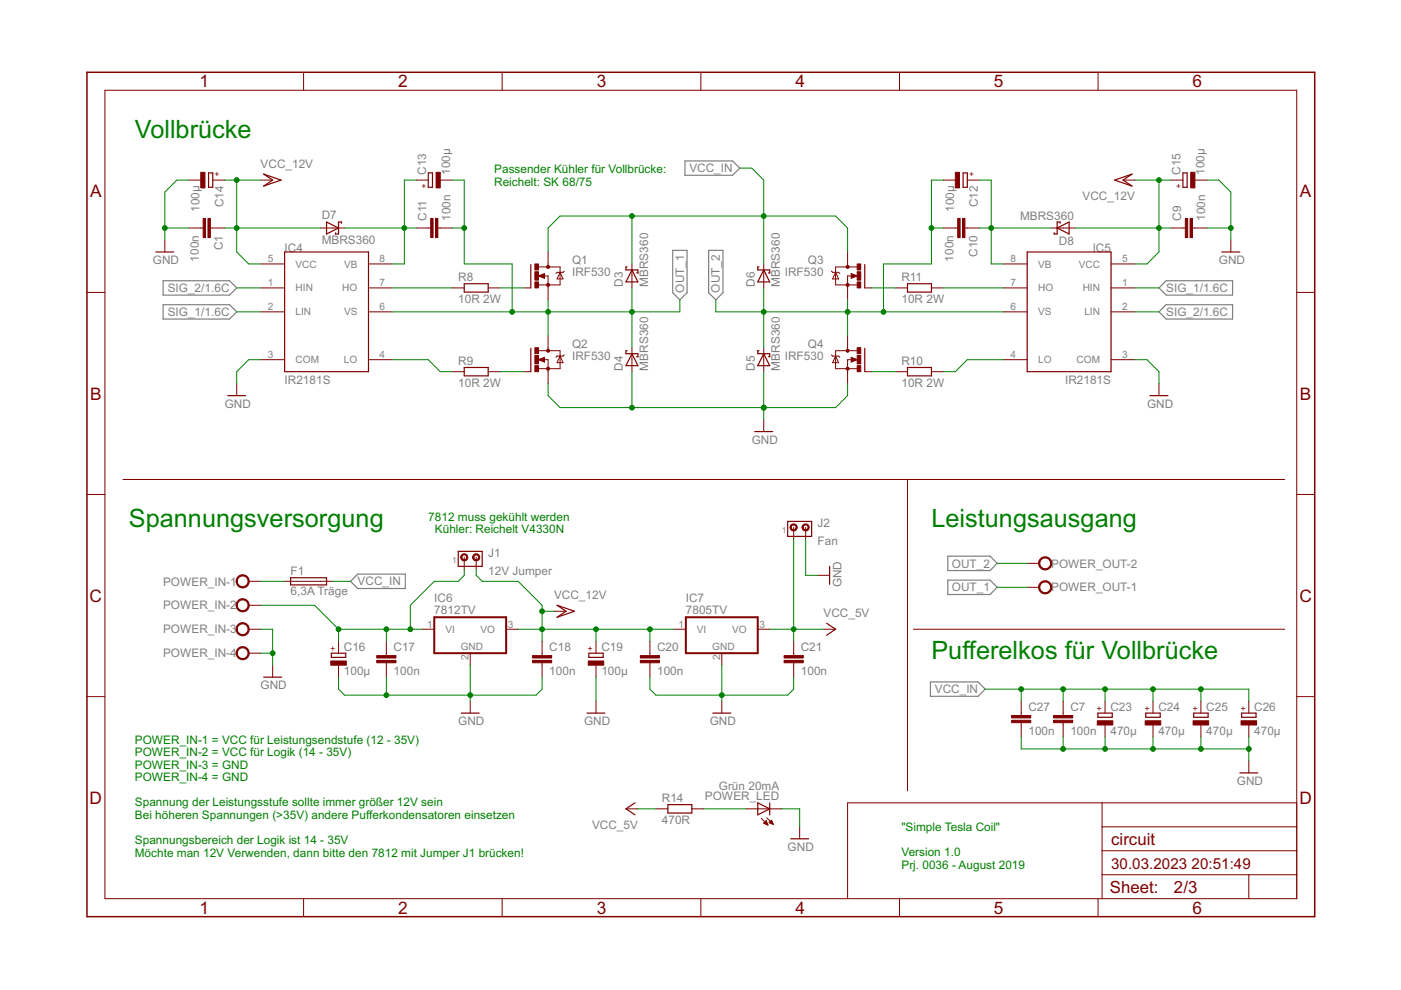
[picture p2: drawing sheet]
<svg xmlns="http://www.w3.org/2000/svg" width="297mm" height="210mm" viewBox="0 0 297 210" stroke-linecap="round" stroke-linejoin="round" font-family="sans-serif">
<path d="M145.2 34.1h10.1l1.5 1.5-1.5 1.6h-10.1zM34.6 59.5h14.1l1.5 1.5-1.5 1.6h-14.1zM142.6 53.1h3.1v9l-1.6 1.5-1.5-1.5zM150.2 53.1h3.1v9l-1.5 1.5-1.6-1.5zM34.6 64.6h14.1l1.5 1.5-1.5 1.5h-14.1zM245.7 66.1l1.5-1.5h14.1v3h-14.1zM245.7 61l1.5-1.5h14.1v3.1h-14.1zM201 117.9h8.9l1.5 1.5-1.5 1.6h-8.9zM74.3 123.3l1.5-1.6h10.1v3.1h-10.1zM201 123h8.9l1.5 1.5-1.5 1.5h-8.9zM197.3 144.6h10.1l1.5 1.5-1.5 1.5h-10.1z" fill="none" stroke="#808080" stroke-width=".25"/>
<g fill="none" stroke="#800000" stroke-width=".21">
<path d="M22.2 19.1h252.7v171.4h-252.7zM64.4 15.3v3.8M106.5 15.3v3.8M148.6 15.3v3.8M190.7 15.3v3.8M232.8 15.3v3.8M40 38.2h2.6M45.1 38.2h2.5M55.3 38.2h2.5M88.3 38.2h2.5M93.3 38.2h2.6M200 38.2h2.5"/>
<path d="M205.1 38.2h2.5M238.1 38.2h2.5M248.3 38.2h2.5M253.3 38.2h2.6M34.9 50.9v2.5M40 48.3h3.1M44.6 48.3h3M55.3 56h5M68 48.3h5M78.1 56h5.1M88.3 48.3h3M92.8 48.3h3.1"/>
<path d="M114.2 58.5l1.2-.5v1zM114.2 56.6h4.5v3.8h-4.5M115.3 58.5h.9v5.1M116.2 53.4v3.2M118.7 57.7l.7 1.4h-1.3zM119.6 57.5l-.2 .2h-1.3l-.2 .3M134 56v5M161.9 56v5M176.3 57.5l.2 .2h1.3l.3 .3M177.2 57.7l.6 1.4h-1.3zM179.7 53.4v3.2M180.5 58l1.2 .5-1.2 .5z"/>
<path d="M180.6 58.5h-.9v5.1M181.7 56.6h-4.5v3.8h4.5M200 48.3h3.1M204.6 48.3h3M212.7 56h5.1M222.9 48.3h5M235.6 56h5M248.3 48.3h3M252.8 48.3h3.1M261 50.9v2.5M18.4 62h3.8M55.3 61h5"/>
<path d="M55.3 76.3h5M55.3 66.1h5M78.1 61h5.1M78.1 76.3h5.1M78.1 66.1h5.1M95.9 61h2.5M95.9 78.8h2.5M103.5 61h2.5M103.5 78.8h2.5M111.1 61h1.4M111.1 78.8h1.4M114.2 76.3l1.2-.5v1z"/>
<path d="M114.2 74.4h4.5v3.8h-4.5M115.3 76.3h.9v5M116.2 71.2v3.2M118.7 75.5l.7 1.4h-1.3zM119.6 75.2l-.2 .3h-1.3l-.2 .3M134 73.7v5.1M161.9 73.7v5.1M176.3 75.2l.2 .3h1.3l.3 .3M177.2 75.5l.6 1.4h-1.3zM179.7 71.2v3.2M180.5 75.8l1.2 .5-1.2 .5zM180.6 76.3h-.9v5"/>
<path d="M181.7 74.4h-4.5v3.8h4.5M183.3 61h1.5M183.3 78.8h1.5M189.9 61h2.5M189.9 78.8h2.5M197.5 61h2.5M197.5 78.8h2.5M212.7 61h5.1M212.7 76.3h5.1M212.7 66.1h5.1M235.6 61h5M235.6 76.3h5"/>
<path d="M235.6 66.1h5M274.9 62h3.8M50.2 81.3v2.6M161.9 89v2.5M245.7 81.3v2.6M18.4 104.8h3.8M26.1 101.7h246.3M98.4 118.2v2.5M101 118.2v2.5M168.3 111.8v2.6M170.8 111.8v2.6M192.4 101.7v66"/>
<path d="M217.8 119.4h2.5M274.9 104.8h3.8M52.7 133.4h2.6M52.7 123.3h2.6M52.7 128.3h2.6M52.7 138.5h2.6M60.3 123.3h10.2M71.8 136v2.5M81.9 136v3M89.5 133.4h2.6M99.7 138.5v2.5M107.3 133.4h2.6"/>
<path d="M114.9 136v3M117.5 129.6h2.5M126.4 136v2.5M137.8 136v3M142.9 133.4h2.5M153 138.5v2.5M160.7 133.4h2.5M168.3 136v3M173.4 122h2.5M174.6 133.4h2.6M193.7 133.4h78.7M217.8 124.5h2.5"/>
<path d="M18.4 147.7h3.8M57.8 141v2.6M71.8 141v2.6M81.9 140.5v3.1M99.7 148.7v2.5M114.9 140.5v3.1M126.4 141v2.6M126.4 148.7v2.5M137.8 140.5v3.1M153 148.7v2.5M168.3 140.5v3.1M216.5 148.7v3"/>
<path d="M216.5 153.2v3.1M225.4 148.7v3M225.4 153.2v3.1M234.3 148.7v2.5M234.3 153.7v2.6M244.5 148.7v2.5M244.5 153.7v2.6M254.6 148.7v2.5M254.6 153.7v2.6M264.8 148.7v2.5M264.8 153.7v2.6M274.9 147.7h3.8"/>
<path d="M132.7 171.5h2.6M139.1 171.5h2.5M146.7 171.5h2.5M158.1 171.5h7.6M161.4 173.5l1.4 1.4M161.9 174.5l.5-.5 .4 .9zM162 174.6h.7M162 174.5h.6M162.1 174.3h.5M162.3 174.7h.4M162.3 174.2h.2M162.4 174.1h.1"/>
<path d="M162.5 174.8h.3M162.6 173.4l1.4 1.4M163.1 174.4l.5-.5 .4 .9zM163.1 174.5h.7M163.2 174.3h.5M163.3 174.2h.4M163.4 174.1h.2M163.4 174.6h.5M163.5 174h.1M163.7 174.7h.2M169.5 175.3v2.5M233.7 170.2v20.3"/>
<path d="M233.7 175.3h41.2M264.8 161.3v2.6M274.9 170.2h-95.2v20.3M64.4 190.5v3.9M106.5 190.5v3.9M148.6 190.5v3.9M190.7 190.5v3.9M232.8 190.5v3.9M233.7 185.5h41.2M233.7 180.4h41.2M264.8 185.5v5"/>
</g>
<g fill="none" stroke="#800000" stroke-width=".25">
<path d="M44.2 36.7h.9v3h-.9zM55.9 36.9l3.7 1.3-3.7 1.3 1.9-1.3zM90.8 36.7h.9v3h-.9zM204.2 36.7h.9v3h-.9zM236.3 38.2l3.7-1.3-1.9 1.3 1.9 1.3zM250.8 36.7h.9v3h-.9zM33 53.4h3.9M60.3 53.4h17.8v25.4h-17.8zM69.2 47.1l2.6 1.2-2.6 1.3zM72.4 47.3v-.2h-.6v2.5h-.7v-.2M112.5 56.1v4.9M133 56.6h-.3v.6h2.6v.7h-.3"/>
<path d="M134 57.2l1.3 2.6h-2.6zM160.9 56.6h-.2v.6h2.5v.7h-.3M161.9 57.2l1.3 2.6h-2.5zM183.3 56.1v4.9M217.8 53.4h17.8v25.4h-17.8zM224.1 48.3l2.6-1.2v2.5zM224.8 47.3v-.2h-.7v2.5h-.6v-.2M259.1 53.4h3.8M98.4 60.2h5.1v1.7h-5.1zM98.4 77.9h5.1v1.8h-5.1zM112.5 73.9v4.9M133 74.4h-.3v.6h2.6v.6h-.3"/>
<path d="M134 75l1.3 2.5h-2.6zM160.9 74.4h-.2v.6h2.5v.6h-.3M161.9 75l1.3 2.5h-2.5zM183.3 73.9v4.9M192.4 60.2h5.1v1.7h-5.1zM192.4 77.9h5.1v1.8h-5.1zM48.3 83.9h3.8M160 91.5h3.8M243.8 83.9h3.8M97.2 116.9h5v3.2h-5zM167 110.6h5.1v3.1h-5.1zM61.6 122.5h7.6v1.5h-7.6z"/>
<path d="M70.3 138.5h3v.9h-3zM118.1 128.3l3.7 1.3-3.7 1.3 1.9-1.3zM124.8 138.5h3.1v.9h-3.1zM175.3 132.1l1.9 1.3-1.9 1.3M175.9 120.1v3.8M55.9 143.6h3.8M97.8 151.2h3.8M124.5 151.2h3.8M151.1 151.2h3.8M232.8 151.2h3v.9h-3zM242.9 151.2h3.1v.9h-3.1zM253.1 151.2h3v.9h-3z"/>
<path d="M263.2 151.2h3.1v.9h-3.1zM134.6 170.2l-1.9 1.3 1.9 1.3M141.6 170.6h5.1v1.8h-5.1zM160.7 170.2l2.5 1.3-2.5 1.3zM163.2 170.2v2.6M167.6 177.8h3.8M262.9 163.9h3.8"/>
</g>
<path d="M18.4 15.3h260.3v179.1h-260.3zM115.3 58.3l-.9 .2 .9 .3v-.3h-.2M180.6 58.3l.9 .2-.9 .3v-.3h.2M115.3 76l-.9 .3 .9 .2v-.2h-.2M180.6 76l.9 .3-.9 .2v-.2h.2" fill="none" stroke="#800000" stroke-width=".32"/>
<g fill="#800000" stroke="#800000" stroke-width=".21">
<path d="M50.4 122.3a1.39 1.39 0 0 1 2.2 .2 1.39 1.39 0 0 1-.8 2.1 1.39 1.39 0 0 1-1.7-1.3h.2a1.14 1.14 0 0 1 1.7-1 1.14 1.14 0 0 1 .1 1.9 1.14 1.14 0 0 1-1.8-.7v-.2h-.2z" fill-rule="evenodd"/>
<path d="M50.4 127.4a1.39 1.39 0 0 1 2.2 .2 1.39 1.39 0 0 1-.8 2.1 1.39 1.39 0 0 1-1.7-1.4h.2a1.14 1.14 0 0 1 1.7-.9 1.14 1.14 0 0 1 .1 1.9 1.14 1.14 0 0 1-1.8-.7v-.3h-.2z" fill-rule="evenodd"/>
<path d="M50.4 132.5a1.39 1.39 0 0 1 2.2 .2 1.39 1.39 0 0 1-.8 2.1 1.39 1.39 0 0 1-1.7-1.4h.2a1.14 1.14 0 0 1 1.7-.9 1.14 1.14 0 0 1 .1 1.9 1.14 1.14 0 0 1-1.8-.7v-.3h-.2z" fill-rule="evenodd"/>
<path d="M50.4 137.5a1.39 1.39 0 0 1 2.2 .3 1.39 1.39 0 0 1-.8 2 1.39 1.39 0 0 1-1.7-1.3h.2a1.14 1.14 0 0 1 1.7-1 1.14 1.14 0 0 1 .1 2 1.14 1.14 0 0 1-1.8-.7v-.3h-.2z" fill-rule="evenodd"/>
<path d="M97.9 117.7a.76 .76 0 0 1 1.2 .1 .76 .76 0 0 1-.5 1.1 .76 .76 0 0 1-.9-.7h.2a.51 .51 0 0 1 .7-.5 .51 .51 0 0 1 .2 .8 .51 .51 0 0 1-.8-.2l-.1-.1h-.2z" fill-rule="evenodd"/>
<path d="M100.4 117.7a.76 .76 0 0 1 1.2 .1 .76 .76 0 0 1-.4 1.1 .76 .76 0 0 1-1-.7h.3a.51 .51 0 0 1 .6-.5 .51 .51 0 0 1 .2 .8 .51 .51 0 0 1-.8-.2v-.1h-.3z" fill-rule="evenodd"/>
<path d="M220.6 123.6a1.4 1.4 0 0 1 2.2 .2 1.4 1.4 0 0 1-.8 2.1 1.4 1.4 0 0 1-1.8-1.4h.3a1.15 1.15 0 0 1 1.6-1.1 1.15 1.15 0 0 1 .2 2 1.15 1.15 0 0 1-1.8-.6v-.3h-.3z" fill-rule="evenodd"/>
<path d="M220.6 118.5a1.4 1.4 0 0 1 2.2 .2 1.4 1.4 0 0 1-.8 2.1 1.4 1.4 0 0 1-1.8-1.4h.3a1.15 1.15 0 0 1 1.6-1 1.15 1.15 0 0 1 .2 1.9 1.15 1.15 0 0 1-1.8-.6v-.3h-.3z" fill-rule="evenodd"/>
<path d="M167.7 111.3a.76 .76 0 0 1 1.2 .1 .76 .76 0 0 1-.4 1.1 .76 .76 0 0 1-1-.7h.3a.51 .51 0 0 1 .7-.4 .51 .51 0 0 1 .1 .8 .51 .51 0 0 1-.8-.2v-.2h-.3z" fill-rule="evenodd"/>
<path d="M170.2 111.3a.76 .76 0 0 1 1.2 .1 .76 .76 0 0 1-.4 1.1 .76 .76 0 0 1-.9-.7h.2a.51 .51 0 0 1 .7-.4 .51 .51 0 0 1 .1 .8 .51 .51 0 0 1-.8-.2v-.2h-.2z" fill-rule="evenodd"/>
<circle cx="116.2" cy="60.4" r=".33"/>
<circle cx="116.2" cy="56.6" r=".33"/>
<circle cx="116.2" cy="78.2" r=".32"/>
<circle cx="116.2" cy="74.4" r=".32"/>
<circle cx="179.7" cy="60.4" r=".33"/>
<circle cx="179.7" cy="56.6" r=".33"/>
<circle cx="179.7" cy="78.2" r=".33"/>
<circle cx="179.7" cy="74.4" r=".33"/>
</g>
<g fill="#800000" stroke="#800000" stroke-width=".21">
<path d="M113.4 59.8h.8v1.2h-.8z"/>
<path d="M113.4 56h.8v1.2h-.8z"/>
<path d="M113.4 57.6h.8v1.8h-.8z"/>
<path d="M113.4 77.5h.8v1.3h-.8z"/>
<path d="M113.4 73.7h.8v1.3h-.8z"/>
<path d="M113.4 75.4h.8v1.8h-.8z"/>
<path d="M181.7 59.8h.8v1.2h-.8z"/>
<path d="M181.7 56h.8v1.2h-.8z"/>
<path d="M181.7 57.6h.8v1.8h-.8z"/>
<path d="M181.7 77.5h.8v1.3h-.8z"/>
<path d="M181.7 73.7h.8v1.3h-.8z"/>
<path d="M181.7 75.4h.8v1.8h-.8z"/>
<path d="M43.1 46.3h.5v4.1h-.5z"/>
<path d="M44.1 46.3h.5v4.1h-.5z"/>
<path d="M252.3 46.3h.5v4.1h-.5z"/>
<path d="M251.3 46.3h.5v4.1h-.5z"/>
<path d="M203.1 46.3h.5v4.1h-.5z"/>
<path d="M204.1 46.3h.5v4.1h-.5z"/>
<path d="M92.3 46.3h.5v4.1h-.5z"/>
<path d="M91.3 46.3h.5v4.1h-.5z"/>
<path d="M202.5 36.5h.9v3.3h-.9z"/>
<path d="M92.5 36.5h.8v3.3h-.8z"/>
<path d="M42.6 36.5h.9v3.3h-.9z"/>
<path d="M252.5 36.5h.8v3.3h-.8z"/>
<path d="M70.1 140.1h3.3v.9h-3.3z"/>
<path d="M79.9 140h4v.5h-4z"/>
<path d="M79.9 139h4v.5h-4z"/>
<path d="M112.9 140h4.1v.5h-4.1z"/>
<path d="M112.9 139h4.1v.5h-4.1z"/>
<path d="M124.7 140.1h3.3v.9h-3.3z"/>
<path d="M135.8 140h4v.5h-4z"/>
<path d="M135.8 139h4v.5h-4z"/>
<path d="M166.2 140h4.1v.5h-4.1z"/>
<path d="M166.2 139h4.1v.5h-4.1z"/>
<path d="M232.6 152.8h3.3v.9h-3.3z"/>
<path d="M242.8 152.8h3.3v.9h-3.3z"/>
<path d="M253 152.8h3.3v.9h-3.3z"/>
<path d="M263.1 152.8h3.3v.9h-3.3z"/>
<path d="M223.4 152.7h4v.5h-4z"/>
<path d="M223.4 151.7h4v.5h-4z"/>
<path d="M214.5 152.7h4v.5h-4z"/>
<path d="M214.5 151.7h4v.5h-4z"/>
</g>
<path d="M92.1 130.9h15.2v7.6h-15.2zM145.4 130.9h15.3v7.6h-15.3z" fill="none" stroke="#800000" stroke-width=".42"/>
<g fill="none" stroke="#008000" stroke-width=".21">
<path d="M40 38.2h-2.5l-2.6 2.5v10.2M47.6 38.2h7.7M50.2 38.2v15.2l2.5 2.6h2.6M88.3 38.2h-2.6v17.8h-2.5M95.9 38.2h2.5v17.8h10.2v10.1M156.8 35.6h2.6l2.5 2.6v17.8M200 38.2h-2.5v17.8h-10.2v10.1M207.6 38.2h2.6v17.8h2.5M240.6 38.2h7.7M245.7 38.2v15.2l-2.5 2.6h-2.6M255.9 38.2h2.5l2.6 2.5v10.2M34.9 48.3h5.1"/>
<path d="M47.6 48.3h20.4M73 48.3h15.3M95.9 48.3h2.5M116.2 53.4v-5.1l2.5-2.5h58.5l2.5 2.5v5.1M134 45.8v10.2M197.5 48.3h2.5M207.6 48.3h15.3M227.9 48.3h20.4M255.9 48.3h5.1M50.2 61h5.1M50.2 66.1h5.1M55.3 76.3h-2.6l-2.5 2.5v2.5"/>
<path d="M83.2 61h12.7M83.2 76.3h7.6l2.5 2.5h2.6M106 61h5.1M106 78.8h5.1M116.2 63.6v7.6M134 61v12.7M134 78.8v7.6M144.1 63.6v2.5h-60.9M151.8 63.6v2.5h60.9M161.9 61v12.7M161.9 78.8v10.2M179.7 63.6v7.6"/>
<path d="M184.8 61h5.1M184.8 78.8h5.1M200 61h12.7M212.7 76.3h-7.6l-2.6 2.5h-2.5M240.6 61h5.1M240.6 76.3h2.6l2.5 2.5v2.5M240.6 66.1h5.1M116.2 81.3v2.6l2.5 2.5h58.5l2.5-2.5v-2.6M168.3 114.4v21.6M170.8 114.4v7.6h2.6M211.4 119.4h6.4M55.3 133.4h2.5v7.6"/>
<path d="M55.3 138.5h2.5M55.3 123.3h5M55.3 128.3h11.4l5.1 5.1M70.5 123.3h3.8M71.8 133.4h17.7M71.8 133.4v2.6M81.9 133.4v2.6M98.4 120.7v1.3l-1.2 1.3h-5.1l-5.1 5v5.1M101 120.7v1.3l1.2 1.3h7.7l5 5v7.7M109.9 133.4h33M114.9 129.6h2.6M126.4 133.4v2.6"/>
<path d="M137.8 133.4v2.6M163.2 133.4h11.4M211.4 124.5h6.4M71.8 143.6v2.5l1.2 1.3h40.7l1.2-1.3v-2.5M81.9 143.6v3.8M99.7 141v7.7M126.4 143.6v5.1M137.8 143.6v2.5l1.3 1.3h27.9l1.3-1.3v-2.5M153 141v7.7M208.9 146.1h55.9v2.6M216.5 156.3v2.5h48.3M216.5 146.1v2.6"/>
<path d="M225.4 146.1v2.6M225.4 156.3v2.5M234.3 146.1v2.6M234.3 156.3v2.5M244.5 146.1v2.6M244.5 156.3v2.5M254.6 146.1v2.6M254.6 156.3v2.5M264.8 156.3v5M135.3 171.5h3.8M149.2 171.5h8.9M165.7 171.5h3.8v3.8"/>
</g>
<g fill="#008000" stroke="#008000" stroke-width=".21">
<circle cx="161.9" cy="66.1" r=".51"/>
<circle cx="179.7" cy="66.1" r=".51"/>
<circle cx="187.3" cy="66.1" r=".51"/>
<circle cx="197.5" cy="48.3" r=".51"/>
<circle cx="161.9" cy="86.4" r=".51"/>
<circle cx="134" cy="86.4" r=".51"/>
<circle cx="34.9" cy="48.3" r=".51"/>
<circle cx="261" cy="48.3" r=".51"/>
<circle cx="57.8" cy="138.5" r=".51"/>
<circle cx="81.9" cy="147.4" r=".51"/>
<circle cx="99.7" cy="147.4" r=".51"/>
<circle cx="153" cy="147.4" r=".51"/>
<circle cx="244.5" cy="158.8" r=".51"/>
<circle cx="254.6" cy="158.8" r=".51"/>
<circle cx="264.8" cy="158.8" r=".51"/>
<circle cx="225.4" cy="158.8" r=".51"/>
<circle cx="234.3" cy="158.8" r=".51"/>
<circle cx="134" cy="45.8" r=".51"/>
<circle cx="161.9" cy="45.8" r=".51"/>
<circle cx="234.3" cy="146.1" r=".51"/>
<circle cx="244.5" cy="146.1" r=".51"/>
<circle cx="254.6" cy="146.1" r=".51"/>
<circle cx="225.4" cy="146.1" r=".51"/>
<circle cx="216.5" cy="146.1" r=".51"/>
<circle cx="134" cy="66.1" r=".51"/>
<circle cx="116.2" cy="66.1" r=".51"/>
<circle cx="108.6" cy="66.1" r=".51"/>
<circle cx="98.4" cy="48.3" r=".51"/>
<circle cx="85.7" cy="48.3" r=".51"/>
<circle cx="50.2" cy="48.3" r=".51"/>
<circle cx="50.2" cy="38.2" r=".51"/>
<circle cx="245.7" cy="48.3" r=".51"/>
<circle cx="245.7" cy="38.2" r=".51"/>
<circle cx="114.9" cy="133.4" r=".51"/>
<circle cx="126.4" cy="133.4" r=".51"/>
<circle cx="137.8" cy="133.4" r=".51"/>
<circle cx="114.9" cy="129.6" r=".51"/>
<circle cx="168.3" cy="133.4" r=".51"/>
<circle cx="71.8" cy="133.4" r=".51"/>
<circle cx="81.9" cy="133.4" r=".51"/>
<circle cx="87" cy="133.4" r=".51"/>
<circle cx="210.2" cy="48.3" r=".51"/>
</g>
<g font-size="6" fill="#008000">
<text x="28.6" y="29.3">Vollbrücke</text>
<text x="27.3" y="111.8">Spannungsversorgung</text>
<text x="197.5" y="111.8">Leistungsausgang</text>
<text x="197.5" y="139.8">Pufferelkos für Vollbrücke</text>
</g>
<g font-size="4.1" fill="#800000">
<text x="42.3" y="18.5">1</text>
<text x="84.4" y="18.5">2</text>
<text x="126.5" y="18.5">3</text>
<text x="168.6" y="18.5">4</text>
<text x="210.7" y="18.5">5</text>
<text x="252.9" y="18.5">6</text>
<text x="19.1" y="41.9">A</text>
<text x="275.6" y="41.9">A</text>
<text x="19.1" y="84.7">B</text>
<text x="275.6" y="84.7">B</text>
<text x="19" y="127.6">C</text>
<text x="275.5" y="127.6">C</text>
<text x="19" y="170.4">D</text>
<text x="275.5" y="170.4">D</text>
<text x="42.3" y="193.7">1</text>
<text x="84.4" y="193.7">2</text>
<text x="126.5" y="193.7">3</text>
<text x="168.6" y="193.7">4</text>
<text x="210.7" y="193.7">5</text>
<text x="252.9" y="193.7">6</text>
</g>
<g font-size="4" fill="#800000">
<text x="235.6" y="179.1">circuit</text>
<text x="235.3" y="189.4">Sheet:</text>
<text x="248.9" y="189.3">2/3</text>
</g>
<g font-size="3.6" fill="#800000">
<text x="235.6" y="184.2">30.03.2023</text>
<text x="252.6" y="184.2">20:51:49</text>
</g>
<g font-size="2.8" fill="#808080">
<text x="55.3" y="35.6">VCC_12V</text>
<text x="90.3" y="37" transform="rotate(-90 90.3 37)">C13</text>
<text x="95.4" y="37" transform="rotate(-90 95.4 37)">100µ</text>
<text x="146.2" y="36.5">VCC_IN</text>
<text x="250.3" y="37" transform="rotate(-90 250.3 37)">C15</text>
<text x="255.4" y="37" transform="rotate(-90 255.4 37)">100µ</text>
<text x="42.3" y="45" transform="rotate(-90 42.3 45)">100µ</text>
<text x="47.4" y="43.9" transform="rotate(-90 47.4 43.9)">C14</text>
<text x="68.2" y="46.4">D7</text>
<text x="90.4" y="46.8" transform="rotate(-90 90.4 46.8)">C11</text>
<text x="95.5" y="46.8" transform="rotate(-90 95.5 46.8)">100n</text>
<text x="202.3" y="45" transform="rotate(-90 202.3 45)">100µ</text>
<text x="207.4" y="43.9" transform="rotate(-90 207.4 43.9)">C12</text>
<text x="216.3" y="46.7">MBRS360</text>
<text x="229.5" y="42.5">VCC_12V</text>
<text x="250.4" y="46.8" transform="rotate(-90 250.4 46.8)">C9</text>
<text x="255.5" y="46.8" transform="rotate(-90 255.5 46.8)">100n</text>
<text x="47.3" y="53.1" transform="rotate(-90 47.3 53.1)">C1</text>
<text x="60.3" y="53.4">IC4</text>
<text x="68.2" y="51.8">MBRS360</text>
<text x="224.5" y="52">D8</text>
<text x="231.7" y="53.4">IC5</text>
<text x="32.4" y="56">GND</text>
<text x="42.2" y="55.5" transform="rotate(-90 42.2 55.5)">100n</text>
<text x="97.2" y="59.5">R8</text>
<text x="121.3" y="58.5">IRF530</text>
<text x="121.3" y="56">Q1</text>
<text x="166.4" y="58.5">IRF530</text>
<text x="171.3" y="56">Q3</text>
<text x="191.1" y="59.5">R11</text>
<text x="202.2" y="55.5" transform="rotate(-90 202.2 55.5)">100n</text>
<text x="207.3" y="54.5" transform="rotate(-90 207.3 54.5)">C10</text>
<text x="258.4" y="56">GND</text>
<text x="35.6" y="61.9">SIG_2/1.6C</text>
<text x="97.2" y="64.3">10R 2W</text>
<text x="132.1" y="60.8" transform="rotate(-90 132.1 60.8)">D3</text>
<text x="137.4" y="60.8" transform="rotate(-90 137.4 60.8)">MBRS360</text>
<text x="145" y="62.1" transform="rotate(-90 145 62.1)">OUT_1</text>
<text x="152.7" y="62.1" transform="rotate(-90 152.7 62.1)">OUT_2</text>
<text x="160" y="60.8" transform="rotate(-90 160 60.8)">D6</text>
<text x="165.3" y="60.8" transform="rotate(-90 165.3 60.8)">MBRS360</text>
<text x="191.1" y="64.3">10R 2W</text>
<text x="247.2" y="61.9">SIG_1/1.6C</text>
<text x="35.6" y="67">SIG_1/1.6C</text>
<text x="247.2" y="67">SIG_2/1.6C</text>
<text x="97.2" y="77.3">R9</text>
<text x="121.3" y="76.3">IRF530</text>
<text x="121.3" y="73.7">Q2</text>
<text x="166.4" y="76.3">IRF530</text>
<text x="171.3" y="73.7">Q4</text>
<text x="191.1" y="77.3">R10</text>
<text x="60.3" y="81.4">IR2181S</text>
<text x="97.2" y="82.1">10R 2W</text>
<text x="132.1" y="78.6" transform="rotate(-90 132.1 78.6)">D4</text>
<text x="137.4" y="78.6" transform="rotate(-90 137.4 78.6)">MBRS360</text>
<text x="160" y="78.6" transform="rotate(-90 160 78.6)">D5</text>
<text x="165.3" y="78.6" transform="rotate(-90 165.3 78.6)">MBRS360</text>
<text x="191.1" y="82.1">10R 2W</text>
<text x="225.8" y="81.4">IR2181S</text>
<text x="47.6" y="86.4">GND</text>
<text x="243.2" y="86.4">GND</text>
<text x="159.4" y="94">GND</text>
<text x="173.3" y="111.8">J2</text>
<text x="103.5" y="118.2">J1</text>
<text x="173.3" y="115.6">Fan</text>
<text x="34.6" y="124.1">POWER_IN-1</text>
<text x="61.6" y="121.9">F1</text>
<text x="75.8" y="124.1">VCC_IN</text>
<text x="103.5" y="122">12V Jumper</text>
<text x="178.4" y="124.5" transform="rotate(-90 178.4 124.5)">GND</text>
<text x="201.8" y="120.3">OUT_2</text>
<text x="201.8" y="125.4">OUT_1</text>
<text x="222.9" y="125.4">POWER_OUT-1</text>
<text x="222.9" y="120.3">POWER_OUT-2</text>
<text x="34.6" y="129.2">POWER_IN-2</text>
<text x="61.6" y="126.2">6,3A Träge</text>
<text x="92.1" y="130.2">7812TV</text>
<text x="92.1" y="127.7">IC6</text>
<text x="117.5" y="127.1">VCC_12V</text>
<text x="145.4" y="130.2">7805TV</text>
<text x="145.4" y="127.7">IC7</text>
<text x="174.6" y="130.9">VCC_5V</text>
<text x="34.6" y="134.3">POWER_IN-3</text>
<text x="34.6" y="139.4">POWER_IN-4</text>
<text x="72.9" y="143.1">100µ</text>
<text x="72.9" y="138">C16</text>
<text x="83.4" y="143.2">100n</text>
<text x="83.4" y="138.1">C17</text>
<text x="116.5" y="143.2">100n</text>
<text x="116.5" y="138.1">C18</text>
<text x="127.5" y="143.1">100µ</text>
<text x="127.5" y="138">C19</text>
<text x="139.3" y="143.2">100n</text>
<text x="139.3" y="138.1">C20</text>
<text x="169.8" y="143.2">100n</text>
<text x="169.8" y="138.1">C21</text>
<text x="55.3" y="146.1">GND</text>
<text x="198.2" y="147">VCC_IN</text>
<text x="97.2" y="153.7">GND</text>
<text x="123.8" y="153.7">GND</text>
<text x="150.5" y="153.7">GND</text>
<text x="218" y="155.9">100n</text>
<text x="218" y="150.8">C27</text>
<text x="226.9" y="155.9">100n</text>
<text x="226.9" y="150.8">C7</text>
<text x="235.4" y="155.8">470µ</text>
<text x="235.4" y="150.7">C23</text>
<text x="245.6" y="155.8">470µ</text>
<text x="245.6" y="150.7">C24</text>
<text x="255.8" y="155.8">470µ</text>
<text x="255.8" y="150.7">C25</text>
<text x="265.9" y="155.8">470µ</text>
<text x="265.9" y="150.7">C26</text>
<text x="152.4" y="167.6">Grün 20mA</text>
<text x="262.2" y="166.4">GND</text>
<text x="140.3" y="170">R14</text>
<text x="149.5" y="169.7">POWER_LED</text>
<text x="125.5" y="175.8">VCC_5V</text>
<text x="140.3" y="174.8">470R</text>
<text x="167" y="180.4">GND</text>
</g>
<g font-size="2.8" fill="#008000">
<text x="104.8" y="36.8">Passender Kühler für Vollbrücke:</text>
<text x="104.8" y="39.5">Reichelt: SK 68/75</text>
<text x="90.8" y="110.4">7812 muss gekühlt werden</text>
<text x="92.2" y="113.1">Kühler: Reichelt V4330N</text>
<text x="28.6" y="157.7">POWER_IN-1 = VCC für Leistungsendstufe (12 - 35V)</text>
<text x="28.6" y="160.3">POWER_IN-2 = VCC für Logik (14 - 35V)</text>
<text x="28.6" y="163">POWER_IN-3 = GND</text>
<text x="28.6" y="165.7">POWER_IN-4 = GND</text>
<text x="28.6" y="171">Spannung der Leistungsstufe sollte immer größer 12V sein</text>
<text x="28.6" y="173.7">Bei höheren Spannungen (&gt;35V) andere Pufferkondensatoren einsetzen</text>
<text x="28.6" y="179">Spannungsbereich der Logik ist 14 - 35V</text>
<text x="191.1" y="176.2">&quot;Simple Tesla Coil&quot;</text>
<text x="28.6" y="181.7">Möchte man 12V Verwenden, dann bitte den 7812 mit Jumper J1 brücken!</text>
<text x="191.1" y="181.5">Version 1.0</text>
<text x="191.1" y="184.2">Prj. 0036 - August 2019</text>
</g>
<g font-size="2.4" fill="#808080">
<text x="56.8" y="55.6">5</text>
<text x="62.7" y="56.7">VCC</text>
<text x="72.9" y="56.7">VB</text>
<text x="80.5" y="55.6">8</text>
<text x="214.3" y="55.6">8</text>
<text x="220.1" y="56.7">VB</text>
<text x="228.7" y="56.7">VCC</text>
<text x="237.9" y="55.6">5</text>
<text x="56.8" y="60.7">1</text>
<text x="56.8" y="65.8">2</text>
<text x="62.7" y="61.8">HIN</text>
<text x="72.6" y="61.8">HO</text>
<text x="80.5" y="65.8">6</text>
<text x="80.5" y="60.7">7</text>
<text x="214.3" y="65.8">6</text>
<text x="214.3" y="60.7">7</text>
<text x="220.1" y="61.8">HO</text>
<text x="229.5" y="61.8">HIN</text>
<text x="237.9" y="60.7">1</text>
<text x="237.9" y="65.8">2</text>
<text x="62.7" y="66.9">LIN</text>
<text x="72.9" y="66.9">VS</text>
<text x="220.1" y="66.9">VS</text>
<text x="229.9" y="66.9">LIN</text>
<text x="56.8" y="75.9">3</text>
<text x="62.7" y="77">COM</text>
<text x="72.9" y="77">LO</text>
<text x="80.5" y="75.9">4</text>
<text x="214.3" y="75.9">4</text>
<text x="220.1" y="77">LO</text>
<text x="228.3" y="77">COM</text>
<text x="237.9" y="75.9">3</text>
<text x="90.5" y="133.1">1</text>
<text x="94.4" y="134.2">VI</text>
<text x="97.7" y="137.7">GND</text>
<text x="101.9" y="134.2">VO</text>
<text x="107.7" y="133.1">3</text>
<text x="143.9" y="133.1">1</text>
<text x="147.8" y="134.2">VI</text>
<text x="151" y="137.7">GND</text>
<text x="155.2" y="134.2">VO</text>
<text x="161" y="133.1">3</text>
<text x="99.3" y="140" transform="rotate(-90 99.3 140)">2</text>
<text x="152.7" y="140" transform="rotate(-90 152.7 140)">2</text>
</g>
<g font-size="2" fill="#800000">
<text x="45.5" y="37.6">+</text>
<text x="89.4" y="40">+</text>
<text x="205.5" y="37.6">+</text>
<text x="249.4" y="40">+</text>
<text x="71.2" y="138.1" transform="rotate(-90 71.2 138.1)">+</text>
<text x="125.8" y="138.1" transform="rotate(-90 125.8 138.1)">+</text>
<text x="233.7" y="150.8" transform="rotate(-90 233.7 150.8)">+</text>
<text x="243.9" y="150.8" transform="rotate(-90 243.9 150.8)">+</text>
<text x="254" y="150.8" transform="rotate(-90 254 150.8)">+</text>
<text x="264.2" y="150.8" transform="rotate(-90 264.2 150.8)">+</text>
</g>
<g font-size="2" fill="#808080">
<text x="165.7" y="113.1">1</text>
<text x="95.9" y="119.4">1</text>
</g>
</svg>
